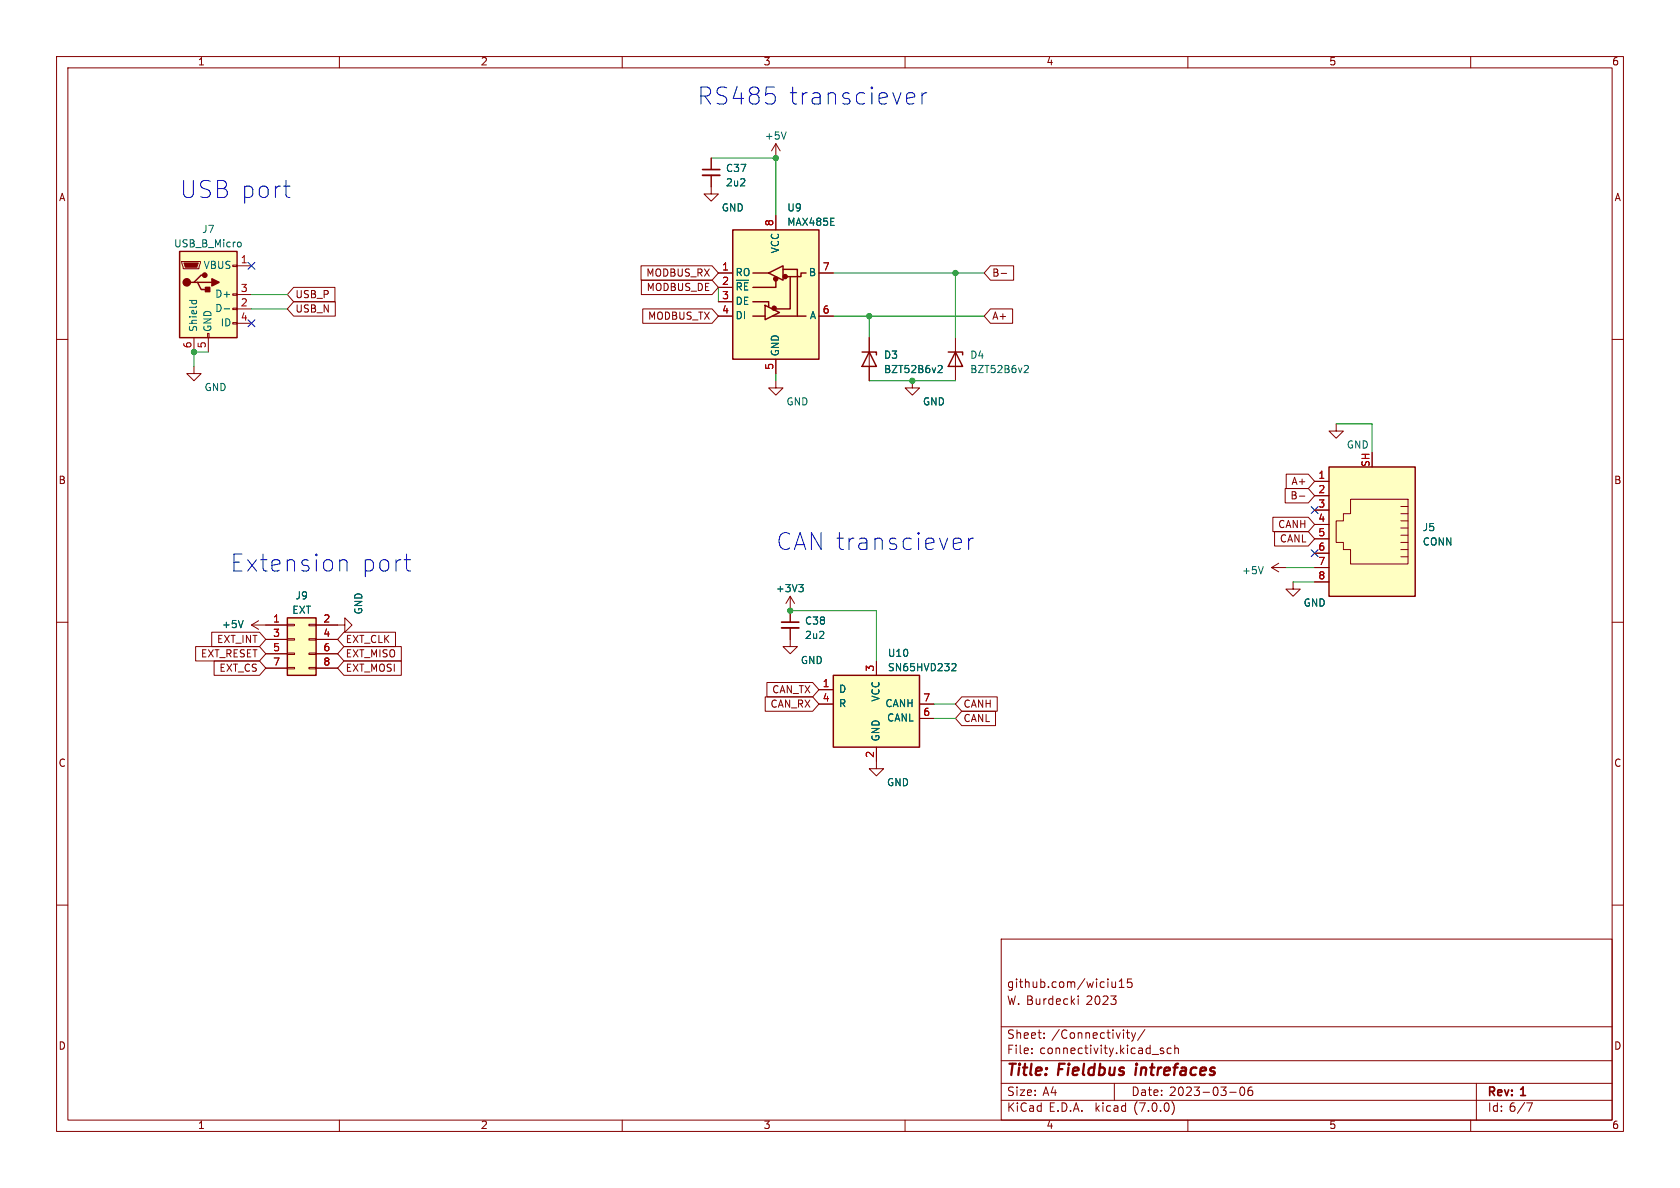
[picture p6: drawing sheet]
<svg xmlns="http://www.w3.org/2000/svg" width="297mm" height="210mm" viewBox="0 0 297 210" stroke-linecap="round" stroke-linejoin="round" font-family="sans-serif">
<g fill="none" stroke="#840000" stroke-width=".18">
<path d="M10 10h277v190h-277zM12 12h273v186h-273zM60 10v2M110 10v2M160 10v2M210 10v2M260 10v2M125.7 31v3.3h1.3l-1.3 1.3-1.2-1.3h1.2M125.7 27.9v2.1M137.2 25.4v2.5M137.2 38.1v2.5M137.2 25.4l-.8 1.3"/>
<path d="M137.2 25.4l.7 1.3M10 60h2M32.1 46.2h3.3v.3l-.2 1h-2.8zM34.3 59.7v2.5M36.7 58.9h.3v.8h-.3zM36.8 59.7v2.5M41.1 57h.8v.3h-.8zM41.1 54.5h.8v.2h-.8zM41.1 51.9h.8v.3h-.8zM41.1 46.9h.8v.2h-.8zM41.9 47h2.5M41.9 54.6h2.5"/>
<path d="M41.9 52.1h2.5M41.9 57.2h2.5M51.9 50.8h7.3v2.5h-7.3l-1.1-1.2zM51.9 53.3h7.4v2.6h-7.4l-1.1-1.3zM113.3 47h12.6l1.1 1.3-1.1 1.2h-12.6zM113.4 49.5h12.5l1.1 1.3-1.1 1.3h-12.5zM113.6 54.6h12.3l1.1 1.3-1.1 1.3h-12.3zM127 48.3h2.5M127 50.8h2.5M127 53.3h2.5M127 55.9h2.5M138.4 47.6h.1"/>
<path d="M144.8 48.3h2.5M144.8 55.9h2.5M153.7 59.7v7.6M168.9 59.7v7.6M175.1 54.6h3.9v2.6h-3.9l-1.1-1.3zM175.1 47h4.1v2.5h-4.1l-1.1-1.2zM177 48.3h1M285 60h2M34.3 64.8v1.2h1.3l-1.3 1.3-1.3-1.3h1.3M137.2 67.3v1.3h1.2l-1.2 1.3-1.3-1.3h1.3M137.2 63.5v2.5M161.3 67.3v1.3h1.3l-1.3 1.3-1.3-1.3h1.3"/>
<path d="M236.2 74.9v1.3h1.3l-1.3 1.3-1.3-1.3h1.3M225 91.4h6.3l1.1 1.3-1.1 1.3h-6.3zM225.3 94h6l1.1 1.3-1.1 1.2h-6zM226.1 99.6l-1.3 .7M227.2 86.4h4.1l1.1 1.2-1.1 1.3h-4.1zM227.4 83.8h3.9l1.1 1.3-1.1 1.3h-3.9zM229.7 87.7h1M232.4 85.1h2.5M232.4 87.6h2.5M232.4 90.2h2.5M232.4 92.7h2.5M232.4 95.3h2.5"/>
<path d="M232.4 97.8h2.5M238.8 88.3h10.1v11.4h-10.1v-2.5h-1.3v-1.3h-1.3v-3.8h1.3v-1.3h1.3zM247.6 89.5h1.3M247.6 90.8h1.3M247.6 92.1h1.3M247.6 93.3h1.3M247.6 94.6h1.3M247.6 95.9h1.3M247.6 97.2h1.3M247.6 98.4h1.3M10 110h2M34.6 114.3h11.3l1.1 1.3-1.1 1.2h-11.3z"/>
<path d="M37.4 111.8h8.5l1.1 1.2-1.1 1.3h-8.5zM37.9 116.8h8l1.1 1.3-1.1 1.3h-8zM44.4 110.5h6.4M44.4 110.5l1.3 .8M45.7 109.7l-1.3 .8M47 113h3.8M47 115.6h3.8M47 118.1h3.8M50.8 118h1.3v.2h-1.3zM50.8 115.4h1.3v.3h-1.3zM50.8 112.9h1.3v.3h-1.3zM50.8 110.4h1.3v.2h-1.3z"/>
<path d="M54.6 118h1.3v.2h-1.3zM54.6 115.4h1.3v.3h-1.3zM54.6 112.9h1.3v.3h-1.3zM54.6 110.4h1.3v.2h-1.3zM55.9 110.5h5.1v-1.3l1.2 1.3-1.2 1.3v-1.3M55.9 113h3.8M55.9 115.6h3.8M55.9 118.1h3.8M60.8 114.3h10.1v2.5h-10.1l-1.1-1.2zM60.8 116.8h10.1v2.6h-10.1l-1.1-1.3zM60.8 111.8h9.1v2.5h-9.1l-1.1-1.3zM139.7 111v3.3h1.3l-1.3 1.3-1.3-1.3h1.3"/>
<path d="M139.7 105.4l-.8 1.3M139.7 105.4v4.6M139.7 105.4l.8 1.3M154.9 116.8v2.6M224.8 100.3l1.3 .8M224.8 100.3h2.5M228.6 102.9v1.2h1.3l-1.3 1.3-1.3-1.3h1.3M232.4 100.3h2.5M232.4 102.9h2.5M285 110h2M135.3 123.2h8.4l1.1 1.3-1.1 1.2h-8.4zM135.6 120.6h8.1l1.1 1.3-1.1 1.3h-8.1z"/>
<path d="M144.8 121.9h2.5M144.8 124.5h2.5M154.9 132.1v3.8h1.3l-1.3 1.3-1.2-1.3h1.2M162.6 124.5h2.5M162.6 127h2.5M170 123.2h6.3v2.5h-6.3l-1.1-1.2zM170 125.7h6v2.6h-6l-1.1-1.3zM10 160h2M285 160h2M177 166h108v32h-108zM190.5 176.1l.1 .1M190.6 176.1v.1"/>
<path d="M190.6 176.6v1M190.7 176.1l-.1 .1M196.6 173.6v.9l.4 .1 .2-.2M197.2 173.6v1M197.9 174.6h.8M197.9 173.5l.4-.4v1.5M200.1 173.1h-.7l-.1 .7 .2-.2 .5 .1 .1 .2v.5l-.2 .2-.6-.2M60 198v2M110 198v2M160 198v2M177 194.5h108M177 191.5h108"/>
<path d="M177 187.5h108M177 181.5h108M182.4 186.1v.2M182.4 185.3v.2M184.6 183.4v.2M184.6 182.6v.2M197 191.5v3M199.1 182.6h.6M199.3 182.1v1.2l.4 .3M200 182.6l.4 1M200.4 183.6l-.1 .3-.3 .2M200.8 182.6l-.4 1"/>
<path d="M202.4 182l-1.3 1.9M205.1 185.5l.7 .5-.3 .3-.4-.1M205.7 185.3h-.4l-.2 .2M207 185.3h-.4l-.3 .2v.5l.2 .2h.5M207.2 194.8a1.74 1.74 0 0 1 0 2.2M207.7 185.4l.2-.1h.4v1M207.7 184.8v1.5M210 198v2M217.4 193.1h1.1M219.4 192.2h.1a.81 .81 0 0 1 .6 .6 .81 .81 0 0 1-.3 .8l-.1 .1a.81 .81 0 0 1-.6-.7 .81 .81 0 0 1 .3-.8zM221.3 192.2a.59 .59 0 0 0-.7 .6v.6l.2 .2 .4 .1 .2-.2 .1-.5-.2-.2-.4-.1-.3 .3M260 198v2"/>
<path d="M261 191.5v6.5M269.9 195h1l-.6 1.5"/>
</g>
<g fill="none" stroke="#006464" stroke-width=".18">
<path d="M139 23.3l-.4 1.3M33.5 53.1h1.3M34 53.1l-.1 .4M34.7 53.1l.1 .4M39.6 54.6h1M42.2 42.8l.3 .1 .1 .1v.5l-.4 .1M131.1 50.4l-.1-.3-.6-.1v1.3M132.2 50h-.6v1.3M166 64.6l.4 .1 .2 .3-.8 .9h.8M181.3 64.6l.4 .1 .1 .3-.8 .9h.8M43 109.7l-.4 1.3M141.2 103.3h.8l-.4 .5"/>
<path d="M141.8 103.8l.2 .3v.3l-.2 .2M168.5 117.3l.4 .1 .1 .3-.8 .9h.8M223.3 100.2l-.4 1.2"/>
</g>
<g fill="#ffffc2" stroke="#ffffc2" stroke-width=".18">
<path d="M129.5 40.6h15.3v22.9h-15.3z"/>
<path d="M234.9 82.6h15.3v22.8h-15.3z"/>
<path d="M31.7 44.5h10.2v15.2h-10.2z"/>
<path d="M147.3 119.4h15.3v12.7h-15.3z"/>
<path d="M50.8 109.2h5.1v10.2h-5.1z"/>
</g>
<g fill="none" stroke="#840000" stroke-width=".25">
<path d="M31.7 44.5h10.2v15.2h-10.2zM34.3 49.9h.6l.7 1.3h1.2M34.9 49.9h2.6M36.2 48.6h-.6l-1.3 1.3h-.6M129.5 40.6h15.3v22.9h-15.3zM133.1 53.3h2.8v.7M133.1 55.9h2.2M133.1 48.3h2.8M135.3 54l2.5 1.2-2.5 1.3zM135.9 48.3l2.5-1.3v2.5zM135.9 54v.3M136.5 55.9h6"/>
<path d="M137.2 49.5v1.3h-4.1M138.4 47.6h2.6v8.3M139.7 48.9v5.7h-2.5M142.5 48.3h-.9v.6h-2.5M152.4 62.2h2.5v.5M153.7 62.2l1.2 2.6h-2.5zM167.6 62.2h2.6v.5M168.9 62.2l1.3 2.6h-2.6zM234.9 82.6h15.3v22.8h-15.3zM50.8 109.2h5.1v10.2h-5.1zM147.3 119.4h15.3v12.7h-15.3z"/>
</g>
<g fill="#840000" stroke="#840000" stroke-width=".25">
<path d="M37.5 49.3l1.2 .6-1.2 .6z"/>
<path d="M36.3 50.8h.8v.8h-.8z"/>
<circle cx="136.9" cy="54.5" r=".36"/>
<circle cx="137.1" cy="49.3" r=".36"/>
<circle cx="138.8" cy="48.9" r=".36"/>
<circle cx="33" cy="49.9" r=".63"/>
<circle cx="36.2" cy="48.6" r=".38"/>
</g>
<path d="M124.2 31h3.1M138.2 111h3" fill="none" stroke="#840000" stroke-width=".33"/>
<path d="M124.2 30h3.1M138.2 110h3" fill="none" stroke="#840000" stroke-width=".3"/>
<path d="M32.5 46.5h2.6l-.3 .7h-2z" fill="#840000" stroke="#840000" stroke-width=".18"/>
<g fill="none" stroke="#0000c2" stroke-width=".18">
<path d="M160.7 16.4h.6l.3 .1 .1 .6-1.4 .3M161.6 18.3l-.3 .1h-.6M163 16.4v2M163.8 16.4a.77 .77 0 0 0-.8 .6M50.1 32.9h1.2M50.7 34.8l.6 .1M60.1 99.2a.75 .75 0 0 1 1.3 .2v1.5M71.4 98.9h1.2M169 95.1h.5l.3 .2 .2 .6-1.5 .2M169.8 97l-.3 .1h-.5M171.2 95.1v2M172.1 95.1a.77 .77 0 0 0-.9 .6"/>
<path d="M72 100.8l.6 .1"/>
</g>
<g fill="none" stroke="#009600" stroke-width=".18">
<path d="M125.7 27.9h11.5v10.2M44.4 52.1h6.4M44.4 54.6h6.4M127 50.8v2.5M147.3 55.9h26.7M147.3 48.3h26.7M153.7 55.9v3.8M168.9 48.3v11.4M36.8 62.2h-2.5v2.6M137.2 66v1.3M153.7 67.3h15.2M236.2 74.9h6.4v5.1"/>
<path d="M139.7 108h15.2v8.8M227.3 100.3h5.1M228.6 102.9h3.8M165.1 127h3.8M165.1 124.5h3.8"/>
</g>
<path d="M43.8 46.4l1.3 1.2M43.8 56.5l1.3 1.3M45.1 46.4l-1.3 1.2M45.1 56.5l-1.3 1.3M231.8 89.6l1.2 1.2M231.8 97.2l1.2 1.2M233 89.6l-1.2 1.2M233 97.2l-1.2 1.2" fill="none" stroke="#000084" stroke-width=".18"/>
<g fill="#009600" stroke="#009600" stroke-width=".18">
<circle cx="137.2" cy="27.9" r=".46"/>
<circle cx="34.3" cy="62.2" r=".46"/>
<circle cx="161.3" cy="67.3" r=".46"/>
<circle cx="153.7" cy="55.9" r=".46"/>
<circle cx="139.7" cy="108" r=".46"/>
<circle cx="168.9" cy="48.3" r=".46"/>
</g>
<g font-size="4.2" fill="#0000c2">
<text x="123.2" y="19.1">RS485</text>
<text x="139.2" y="19.1">transciever</text>
<text x="31.7" y="35.6">USB port</text>
<text x="40.6" y="101.6">Extension</text>
<text x="63.6" y="101.6">port</text>
<text x="137.2" y="97.8">CAN transciever</text>
</g>
<g font-size="2.8" fill="#840000">
<text x="178" y="190.8">Title:</text>
<text x="187.1" y="190.8">Fieldbus</text>
<text x="201.4" y="190.8">intrefaces</text>
</g>
<g font-size="2.1" fill="#840000">
<text x="178" y="177.9">W. Burdecki</text>
<text x="178" y="174.9">github.com/wiciu15</text>
<text x="192" y="177.9">2023</text>
<text x="178" y="183.9">Sheet:</text>
<text x="185.9" y="183.9">/Connectivity/</text>
<text x="178" y="186.6">File:</text>
<text x="183.8" y="186.6">connectivity.kicad_sch</text>
<text x="178" y="196.8">KiCad</text>
<text x="178" y="194">Size:</text>
<text x="184.3" y="194">A4</text>
<text x="185.4" y="196.8">E.D.A.</text>
<text x="193.7" y="196.8">kicad</text>
<text x="200" y="194">Date:</text>
<text x="200.6" y="196.8">(7.0.0)</text>
<text x="206.7" y="194">2023-03-06</text>
<text x="263" y="194.2">Rev:</text>
<text x="263" y="196.8">Id: 6/7</text>
<text x="269" y="194.2">1</text>
</g>
<g font-size="1.8" fill="#840000">
<text x="35" y="11.8">1</text>
<text x="85" y="11.8">2</text>
<text x="135" y="11.8">3</text>
<text x="185" y="11.8">4</text>
<text x="235" y="11.8">5</text>
<text x="285" y="11.8">6</text>
<text x="10.4" y="35.8">A</text>
<text x="285.4" y="35.8">A</text>
<text x="52.2" y="53">USB_P</text>
<text x="114.1" y="49.2">MODBUS_RX</text>
<text x="114.2" y="51.7">MODBUS_DE</text>
<text x="175.4" y="49.2">B-</text>
<text x="52.2" y="55.5">USB_N</text>
<text x="114.4" y="56.8">MODBUS_TX</text>
<text x="175.4" y="56.8">A+</text>
<text x="10.3" y="85.8">B</text>
<text x="228" y="88.5">B-</text>
<text x="228.2" y="86">A+</text>
<text x="285.3" y="85.8">B</text>
<text x="225.8" y="93.6">CANH</text>
<text x="226.1" y="96.2">CANL</text>
<text x="38.2" y="113.9">EXT_INT</text>
<text x="61.1" y="113.9">EXT_CLK</text>
<text x="35.4" y="116.5">EXT_RESET</text>
<text x="38.7" y="119">EXT_CS</text>
<text x="61.1" y="116.5">EXT_MISO</text>
<text x="61.1" y="119">EXT_MOSI</text>
<text x="136.1" y="125.4">CAN_RX</text>
<text x="136.4" y="122.8">CAN_TX</text>
<text x="170.3" y="125.4">CANH</text>
<text x="170.3" y="127.9">CANL</text>
<text x="10.3" y="135.8">C</text>
<text x="285.3" y="135.8">C</text>
<text x="10.3" y="185.8">D</text>
<text x="285.3" y="185.8">D</text>
<text x="35" y="199.8">1</text>
<text x="85" y="199.8">2</text>
<text x="135" y="199.8">3</text>
<text x="185" y="199.8">4</text>
<text x="235" y="199.8">5</text>
<text x="285" y="199.8">6</text>
</g>
<g font-size="1.8" fill="#006464">
<text x="135.2" y="25">+5V</text>
<text x="128.3" y="30.7">C37</text>
<text x="128.3" y="33.2">2u2</text>
<text x="35.7" y="41.5">J7</text>
<text x="127.5" y="37.7">GND</text>
<text x="139.1" y="37.7">U9</text>
<text x="139.1" y="40.2">MAX485E</text>
<text x="30.7" y="44">USB_B_Micro</text>
<text x="35.9" y="47.8">VBUS</text>
<text x="138" y="44.9" transform="rotate(-90 138 44.9)">VCC</text>
<text x="37.9" y="52.9">D+</text>
<text x="130" y="49.1">RO</text>
<text x="130" y="52.2">~{RE}</text>
<text x="142.9" y="49.1">B</text>
<text x="35.1" y="58.7" transform="rotate(-90 35.1 58.7)">Shield</text>
<text x="37.7" y="58.7" transform="rotate(-90 37.7 58.7)">GND</text>
<text x="37.9" y="55.4">D-</text>
<text x="38.9" y="58">ID</text>
<text x="130" y="54.2">DE</text>
<text x="130" y="56.7">DI</text>
<text x="143.1" y="56.7">A</text>
<text x="138" y="63" transform="rotate(-90 138 63)">GND</text>
<text x="156.2" y="63.7">D3</text>
<text x="171.5" y="63.7">D4</text>
<text x="36.1" y="69.4">GND</text>
<text x="139" y="71.9">GND</text>
<text x="156.2" y="66.2">BZT52B6v2</text>
<text x="163.1" y="71.9">GND</text>
<text x="171.5" y="66.2">BZT52B6v2</text>
<text x="238" y="79.6">GND</text>
<text x="251.5" y="94.2">J5</text>
<text x="219.5" y="101.8">+5V</text>
<text x="251.5" y="96.7">CONN</text>
<text x="52.2" y="106.2">J9</text>
<text x="137.1" y="105">+3V3</text>
<text x="230.4" y="107.5">GND</text>
<text x="39.2" y="111.3">+5V</text>
<text x="51.6" y="108.8">EXT</text>
<text x="64.3" y="108.7" transform="rotate(-90 64.3 108.7)">GND</text>
<text x="142.2" y="110.7">C38</text>
<text x="142.2" y="113.2">2u2</text>
<text x="141.5" y="117.7">GND</text>
<text x="156.9" y="116.4">U10</text>
<text x="156.9" y="118.9">SN65HVD232</text>
<text x="148.3" y="122.7">D</text>
<text x="148.3" y="125.3">R</text>
<text x="155.8" y="124.2" transform="rotate(-90 155.8 124.2)">VCC</text>
<text x="156.4" y="125.3">CANH</text>
<text x="155.8" y="131.1" transform="rotate(-90 155.8 131.1)">GND</text>
<text x="156.7" y="127.8">CANL</text>
<text x="156.8" y="139.3">GND</text>
</g>
<g font-size="1.8" fill="#a90000">
<text x="136.9" y="40" transform="rotate(-90 136.9 40)">8</text>
<text x="42.5" y="46.7">1</text>
<text x="42.5" y="51.8">3</text>
<text x="127.6" y="48">1</text>
<text x="127.6" y="50.5">2</text>
<text x="127.6" y="53.1">3</text>
<text x="145.4" y="48">7</text>
<text x="42.5" y="54.4">2</text>
<text x="42.5" y="56.9">4</text>
<text x="127.6" y="55.6">4</text>
<text x="145.4" y="55.6">6</text>
<text x="34" y="61.6" transform="rotate(-90 34 61.6)">6</text>
<text x="36.6" y="61.6" transform="rotate(-90 36.6 61.6)">5</text>
<text x="136.9" y="65.4" transform="rotate(-90 136.9 65.4)">5</text>
<text x="242.3" y="82.6" transform="rotate(-90 242.3 82.6)">SH</text>
<text x="233" y="84.8">1</text>
<text x="233" y="87.4">2</text>
<text x="233" y="89.9">3</text>
<text x="233" y="92.5">4</text>
<text x="233" y="95">5</text>
<text x="233" y="97.5">6</text>
<text x="233" y="100.1">7</text>
<text x="233" y="102.6">8</text>
<text x="48.2" y="110.2">1</text>
<text x="48.2" y="112.8">3</text>
<text x="57.1" y="110.2">2</text>
<text x="57.1" y="112.8">4</text>
<text x="48.2" y="115.3">5</text>
<text x="48.2" y="117.9">7</text>
<text x="57.1" y="115.3">6</text>
<text x="57.1" y="117.9">8</text>
<text x="154.7" y="118.8" transform="rotate(-90 154.7 118.8)">3</text>
<text x="145.4" y="121.7">1</text>
<text x="145.4" y="124.2">4</text>
<text x="163.2" y="124.2">7</text>
<text x="163.2" y="126.7">6</text>
<text x="154.7" y="134" transform="rotate(-90 154.7 134)">2</text>
</g>
</svg>
